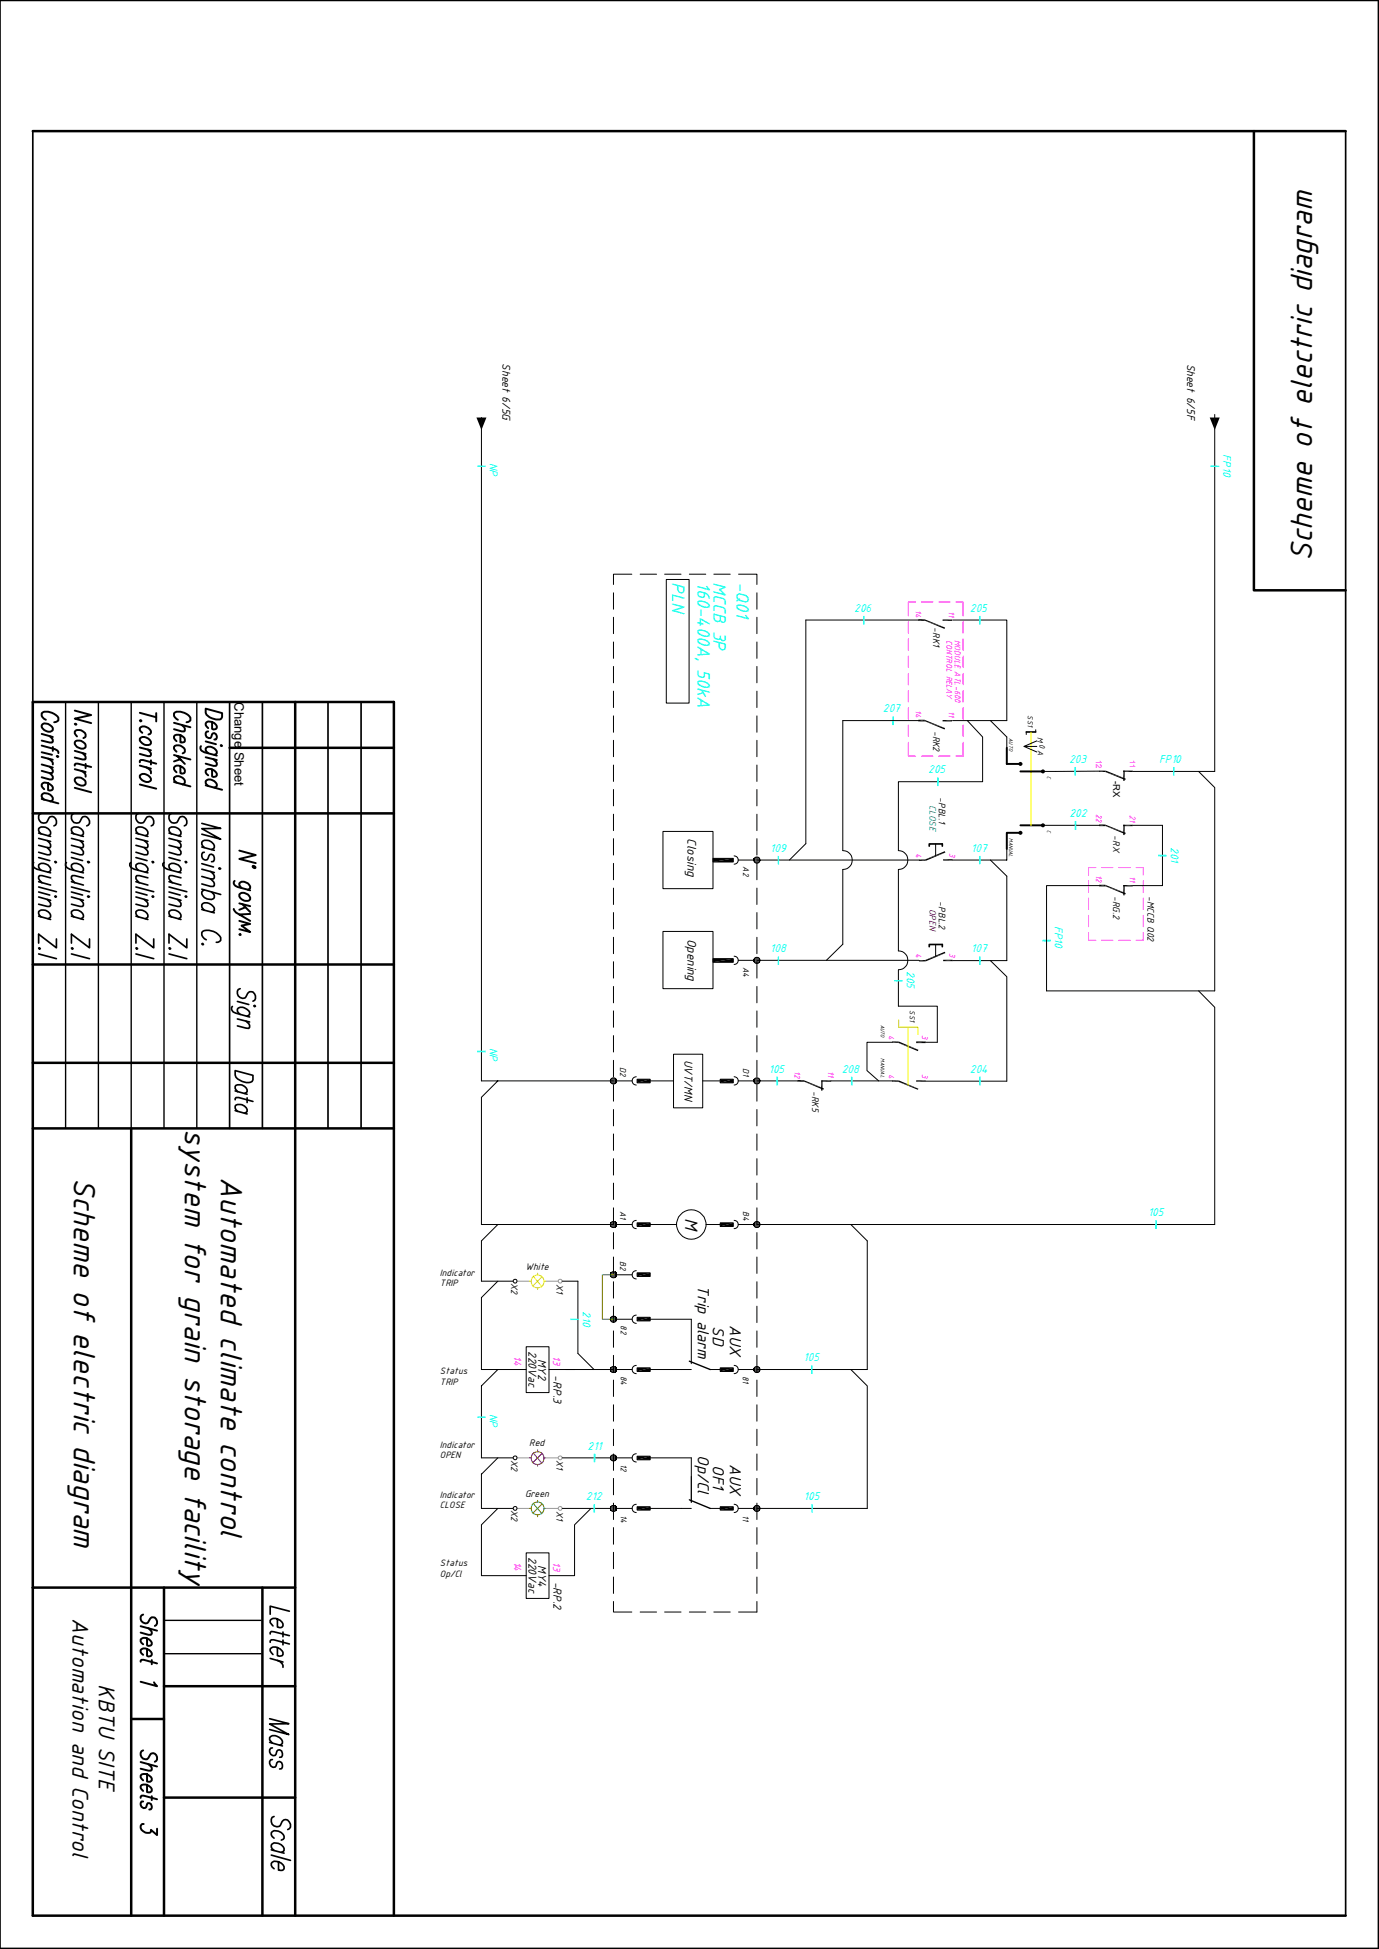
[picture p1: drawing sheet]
<svg xmlns="http://www.w3.org/2000/svg" width="210mm" height="297mm" viewBox="0 0 210 297" stroke-linecap="round" stroke-linejoin="round" font-family="sans-serif">
<g fill="none" stroke="#000" stroke-width=".25">
<path d="M0 0v296.9h209.9v-296.9M5 20v271.9M204.9 20v271.9M35 107v65M40 107v65M50 107v65M55 107v65M156.3 111.5h1.4M5.1 131.4a.52 .52 0 0 0 .1 .8l.4 .3 2.1 .5M5.9 127l1.8 .5M5.9 127.8l1.8 .4M5.9 130.7l1.7 .4"/>
<path d="M5.9 134.4l1.8 .5M5.9 135.2l2.7 .7M5.9 135.9l1.7 .5M5.9 136.7l1.8 .5M5.9 139.6l1.8 .5M6.3 127.1l-.4-.5v-.3a1.1 1.1 0 0 1 1.1-.2 1.1 1.1 0 0 1 .7 1l-.4 .2M6.3 132.6l-.4-.5v-.3a1.14 1.14 0 0 1 1.8 .8l-.4 .3M6.3 139.7l-.4-.5v-.3a1.1 1.1 0 0 1 1.1-.1 1.1 1.1 0 0 1 .7 .9l-.4 .3M6.3 124a.78 .78 0 0 0-.3 1.1 .78 .78 0 0 0 1.2 .1l.3-.5a.56 .56 0 0 1 .7-.2 .79 .79 0 0 1 0 1.4M7.2 128.1l.5 .6v.3l-.1 .2-1.7-.4M7.2 129.2l.5 .6v.3l-.1 .2h-.4l-1.3-.4M7.2 137.1l.5 .6v.3l-.1 .1-1.7-.3"/>
<path d="M7.7 133.8l-1.7-.4-.1 .2v.3l.5 .6M8.3 131.3h.2l.1 .1-.1 .1zM8.3 136.6l.2-.1 .1 .2h-.1zM10.1 131.4a.52 .52 0 0 0 .1 .8l.4 .3 2.1 .5M10.9 127l1.8 .5M10.9 127.8l1.8 .4M10.9 130.7l1.7 .4M10.9 134.4l1.8 .5M10.9 135.2l2.7 .7M10.9 135.9l1.7 .5M10.9 136.7l1.8 .5M10.9 139.6l1.8 .5"/>
<path d="M11.3 124a.78 .78 0 0 0-.3 1.1 .78 .78 0 0 0 1.2 .1l.2-.5a.56 .56 0 0 1 .8-.2 .75 .75 0 0 1 .4 .7 .75 .75 0 0 1-.4 .7M11.3 127.1l-.4-.5v-.3a1.1 1.1 0 0 1 1.1-.2 1.1 1.1 0 0 1 .7 1l-.4 .2M11.3 132.6l-.4-.5v-.3a1.14 1.14 0 0 1 1.8 .8l-.4 .3M11.3 139.7l-.4-.5v-.3a1.1 1.1 0 0 1 1.1-.1 1.1 1.1 0 0 1 .7 .9l-.4 .3M12.2 128.1l.5 .6v.3l-.1 .2-1.7-.4M12.2 129.2l.5 .6v.3l-.1 .2h-.4l-1.3-.4M12.2 137.1l.5 .6v.3l-.1 .1-1.7-.3M12.7 133.8l-1.7-.4-.1 .2v.3l.5 .6M13.3 131.3l.3 .1-.1 .1zM13.3 136.6l.2-.1 .1 .2h-.1zM19.9 131.4a.52 .52 0 0 0 .1 .8l.4 .3 2.1 .5M20.7 127l1.8 .5"/>
<path d="M20.7 127.8l1.8 .4M20.7 130.7l1.7 .4M20.7 134.4l1.8 .5M20.7 135.2l2.7 .7M20.7 135.9l1.7 .5M20.7 136.7l1.8 .5M20.7 139.6l1.8 .5M21.1 124a.76 .76 0 0 0-.3 1.1 .76 .76 0 0 0 1.2 .1l.3-.5a.56 .56 0 0 1 .7-.2 .79 .79 0 0 1 0 1.4M21.1 127.1l-.4-.5v-.3a1.11 1.11 0 0 1 1.2-.2 1.11 1.11 0 0 1 .6 1l-.4 .2M21.1 132.6l-.4-.5v-.3a1.15 1.15 0 0 1 1.8 .8l-.4 .3M21.1 139.7l-.4-.5v-.3a1.11 1.11 0 0 1 1.2-.1 1.11 1.11 0 0 1 .6 .9l-.4 .3M22 128.1l.5 .6v.3l-.1 .2-1.7-.4"/>
<path d="M22 129.2l.5 .6v.3l-.1 .2h-.4l-1.3-.4M22 137.1l.5 .6v.3l-.1 .1h-.4l-1.3-.3M22.5 133.8l-1.7-.4-.1 .2v.3l.5 .6M23.2 131.3h.1l.1 .1-.1 .1zM23.2 136.6l.1-.1 .1 .2h-.1zM25 131.4l-.2 .2a.88 .88 0 0 0 .7 .9l2.1 .5M25.7 127l1.9 .5M25.7 127.8l1.9 .4M25.7 130.7l1.7 .4M25.7 134.4l1.9 .5M25.7 135.2l2.7 .7M25.7 135.9l1.7 .5"/>
<path d="M25.7 136.7l1.9 .5M25.7 139.6l1.9 .5M26.1 124a.78 .78 0 0 0-.2 1.1 .78 .78 0 0 0 1.2 .1l.2-.5a.56 .56 0 0 1 .8-.2 .79 .79 0 0 1 0 1.4M26.1 127.1l-.4-.5v-.3a1.11 1.11 0 0 1 1.2-.2 1.11 1.11 0 0 1 .7 1l-.4 .2M26.1 132.6l-.4-.5v-.3a1.15 1.15 0 0 1 1.9 .8l-.4 .3M26.1 139.7l-.4-.5v-.3a1.11 1.11 0 0 1 1.2-.1 1.11 1.11 0 0 1 .7 .9l-.4 .3M27.1 128.1l.5 .6v.3l-.2 .2-1.7-.4M27.1 129.2l.5 .6v.3l-.2 .2h-.3l-1.4-.4M27.1 137.1l.5 .6v.3l-.2 .1-1.7-.3M27.6 133.8l-1.7-.4-.2 .2v.3l.5 .6M28.2 131.3h.1l.1 .1-.1 .1zM28.2 136.6l.1-.1 .1 .2h-.1z"/>
<path d="M30.7 125.5l2.9 .7-2.9 .1 2.9 1.6-2.9-.8M30.7 129.1l1.9 .5M30.7 131.6l1.8 .5M30.7 132.5l1.9 .5M30.7 135.5l2.9 .8M30.7 138.6l1.9 .5M31.1 129.2a.64 .64 0 0 1-.2-1 1.2 1.2 0 0 1 1.7 1l-.4 .3M31.1 129.9h-.2a.67 .67 0 0 0-.1 .8 .67 .67 0 0 0 .7 .3l.5-.8h.2a.72 .72 0 0 1 .3 1.1h-.3M31.1 135.6l-.2 .2a.92 .92 0 0 0 .9 1.2l.4 .1 .4-.3v-.4l-.4-.5M31.1 138.7l-.4-.5v-.3a1.18 1.18 0 0 1 1.9 .5v.3l-.4 .3M32.1 132.8l.5 .7v.3l-.1 .1h-.4l-1.4-.3M32.1 133.9l.5 .7v.3l-.1 .2h-.4l-1.4-.4"/>
<path d="M33.3 132.3l.1-.1 .2 .2-.2 .1zM141.5 128.9v-.3h2v.3M5.9 144.5l.1-.1 .1 .2-.1 .1zM5.9 145.4l2.7 .7M8.6 143.1v1.3l-2.7-2v1.3M10.9 144.5l.1-.1 .1 .2-.1 .1zM10.9 145.4l2.7 .7M13.6 143.1v1.3l-2.7-2v1.3M20.7 144.5l.1-.1 .2 .2-.2 .1zM20.7 145.4l2.7 .7M23.4 143.1v1.3l-2.7-2v1.3M25.7 144.5l.2-.1 .1 .2-.1 .1z"/>
<path d="M25.7 145.4l2.7 .7M28.4 143.1v1.3l-2.7-2v1.3M30.7 143.8h.2l.1 .1-.1 .1zM31.4 143.2a.91 .91 0 0 1-.5-1.3 2.25 2.25 0 0 1 2.7 1v.4l-.4 .3h-.3M35.4 153.4a.57 .57 0 0 0 .1 .8l2.5 .8M36.2 152.6l1.7 .5M36.2 155.3l1.8 .4M36.6 154.6l-.4-.5v-.3a1.14 1.14 0 0 1 1.8 .8l-.4 .3M36.6 150.7a.71 .71 0 0 0-.5 .6 .71 .71 0 0 0 .5 .7l.4 .1h.3l.4-.7a.58 .58 0 0 1 .8-.2 .82 .82 0 0 1 0 1.4M37.5 155.6l.5 .7v.2l-.1 .2-1.7-.4M38.7 153.3l.1-.1 .1 .1-.1 .1zM35.8 167.6l.1-.3h.5l2.1 .6"/>
<path d="M35.8 166.2l1.8 .6M35.8 169.2l1.8 .6M35.8 163.2l2.7 .7v.6a.84 .84 0 0 1-1 .5 3 3 0 0 1-1.6-.8l-.1-.4zM36.2 166.4l-.4-.5v-.3a1.1 1.1 0 0 1 1.2-.2 1.1 1.1 0 0 1 .6 1l-.3 .2M36.2 169.4a.64 .64 0 0 1-.3-1 1.18 1.18 0 0 1 1.7 1l-.3 .2M37.6 167.3v.7M5 241.9h.1M41.1 249v-.2l.2-.2 2.8 .7M41.1 250.3v-.2l.2-.2h.4l2.4 .6M41.1 252.7l2 .6M42.2 246.7v1.2a.57 .57 0 0 0 .9-.1 1.2 1.2 0 0 0-2-.9v.4l.5 .5M42.2 251.1v1.2a.54 .54 0 0 0 .6 0 .54 .54 0 0 0 .3-.5 1.4 1.4 0 0 0-1.8-.7l-.2 .2v.3l.5 .5"/>
<path d="M42.2 253a1.02 1.02 0 0 1 .9 1.1M43.1 248.7v.7M43.1 249.9v.8M44.1 245.5l-3-.7v1.2M41.1 261.9l2.9 .8h-2.9l2.9 1.6-2.9-.7M41.1 265.5l1.9 .6M41.5 265.6l-.4-.5v-.3a1.2 1.2 0 0 1 1.9 .8l-.4 .3M41.5 266.4h-.3a.67 .67 0 0 0-.1 .8 .67 .67 0 0 0 .8 .3l.3-.6 .4-.2a.74 .74 0 0 1 .3 1.1h-.3M41.5 268.1l-.3 .1-.1 .2a.72 .72 0 0 0 .5 .9h.3l.3-.7 .4-.2a.72 .72 0 0 1 .3 1.1l-.3 .1M41.7 276.8a.78 .78 0 0 0-.4 .7 .78 .78 0 0 0 .4 .8l.5 .1 .4-.1 .4-.7a.62 .62 0 0 1 .8-.2 .82 .82 0 0 1 0 1.4M41.3 281.9l2 .5M41.3 282.7l2.9 .8"/>
<path d="M41.7 280.1l-.3-.2-.1-.6a.79 .79 0 0 1 1.1-.2 .87 .87 0 0 1 .7 1.2l-.3 .1M41.7 282l-.3-.3-.1-.5a.79 .79 0 0 1 1.1-.3 .87 .87 0 0 1 .7 1.3l-.3 .1M42.4 283.7v1.3a.54 .54 0 0 0 .6 0 .54 .54 0 0 0 .3-.5 1.33 1.33 0 0 0-1.9-.7l-.1 .2v.3l.4 .5"/>
</g>
<g fill="none" stroke="#000" stroke-width=".38">
<path d="M0 0h209.9M5 20h199.9M191 20v70h13.9M35 114h25M45 107v184.9M5 124h55M5 147h55M5 172h55M5 162h55M20 172v119.9M5 241.9h40M25 257h20"/>
<path d="M25 241.9v50M40 241.9v50M20 262h5M25 273.9h20M60 291.9v-184.9h-55v184.9h199.9"/>
</g>
<path d="M10 107v65M15 107v65M20 107v65M25 107v65M30 107v65M105 207.4l3.2 1.3M105 228.6l3.2 1.3M25 246.9h14.8M25 252h14.8" fill="none" stroke="#000" stroke-width=".21"/>
<g fill="none" stroke="#000" stroke-width=".3">
<path d="M6.3 113.6l2.1 .6 .4 .2 .1 .4M6.3 111.8l1.7 .5M6.3 114.6l1.6 .4M6.3 115.4l1.7 .4M6.3 116.5l1.7 .5M6.5 110.4a1.1 1.1 0 0 1 1.5 .9 1.05 1.05 0 0 1-1.7-.8zM7 109.7a.76 .76 0 0 1-.5-1.1 2.15 2.15 0 0 1 2.4 .8v.4l-.6 .3M7.3 115.6a.9 .9 0 0 1 .7 .9M7.3 119.3v1.1a.58 .58 0 0 0 .7-.1 1.11 1.11 0 0 0-1.5-.9l-.1 .4 .3 .5M7.6 112.2l.4 .5v.3l-.1 .2-1.6-.3M7.6 116.8l.4 .6-.1 .4-1.6-.3M7.6 117.8l.4 .6v.3l-.1 .1-1.6-.4"/>
<path d="M8 113.8v.6M8.6 115.2h.2l.1 .1-.1 .1zM11.4 110.3h.1l.1 .1h-.1zM11.4 108.3l2.5 .7-2.5 .5 2.5 .7M11.4 116.7l.1-.3h.4l2 .5M11.4 114.4l1.6 .5M11.4 117.2l1.6 .4M11.5 112.9a1.05 1.05 0 0 1 1.5 .9 1.02 1.02 0 0 1-1.6-.4zM11.5 118.6a1.05 1.05 0 0 1 1.5 .9 1.02 1.02 0 0 1-1.6-.5zM11.7 112.2l-.3-.4v-.3a.98 .98 0 0 1 1-.2 .98 .98 0 0 1 .6 .9l-.3 .3M12.4 117.5a.8 .8 0 0 1 .6 .9M12.6 114.8l.4 .6v.3l-1.6-.3"/>
<path d="M13 116.4v.7M21.3 112.6a1.05 1.05 0 0 1 1.7 .7 1.02 1.02 0 0 1-1.1 .2 1.02 1.02 0 0 1-.6-.9zM21.3 118.2a1.05 1.05 0 0 1 1.7 .7 1.05 1.05 0 0 1-1.7-.7zM21.3 109.8l.1-.1 .1 .2h-.1zM21.3 116.2l.1-.4h.4l2 .6M21.3 108.6l2.5 .7M21.3 113.9l1.7 .4M21.3 116.7l1.7 .4M21.3 119.5l2.5 .7M21.7 111.7l-.4-.4v-.3a1.05 1.05 0 0 1 1.7 .7l-.4 .2M22.3 116.9a.91 .91 0 0 1 .7 1M22.5 114.2l.5 .6-.1 .4-1.6-.3"/>
<path d="M23 115.9v.6M23.8 108.7v1.2M26.5 110.2l2.5 .6M26.5 115.1l2.5 .6M26.5 119.2l2.5 .6M26.9 114.6l-.4-.5v-.3a.98 .98 0 0 1 1.1-.1 .98 .98 0 0 1 .6 .9l-.4 .2M26.9 119.3l-.4-.5v-.3a1.01 1.01 0 0 1 1.7 .8l-.4 .2M27 115.2l1.2 1.2M27.1 109.7a.77 .77 0 0 1-.5-1.1 2.05 2.05 0 0 1 2.4 .8v.4l-.6 .3M27.5 115.7l-1 .3M27.5 112v1.1a.56 .56 0 0 0 .7-.2 .98 .98 0 0 0-.6-.9 .98 .98 0 0 0-1.1 .2v.3l.4 .4M27.5 116.8v1a.45 .45 0 0 0 .7-.2 .98 .98 0 0 0-.7-.8 .98 .98 0 0 0-1 .2v.2l.4 .5"/>
<path d="M27.7 110.5l.5 .5-.1 .5h-.4l-1.2-.4M30.6 113.7a.52 .52 0 0 0 .1 .7l.4 .2 1.9 .5M31.3 113l1.6 .4M31.3 115.4l1.7 .4M31.3 119.7l2.5 .7M31.3 108l2.5 .7v.6a.67 .67 0 0 1-.9 .3 1.89 1.89 0 0 1-1.6-1zM31.7 111.5h-.2a.59 .59 0 0 0-.1 .7 .59 .59 0 0 0 .6 .3l.3-.6 .3-.2a.63 .63 0 0 1 .3 1h-.3M31.7 114.8l-.4-.5v-.3a1.05 1.05 0 0 1 1.7 .8l-.4 .2M31.7 119.8l-.4-.5v-.3a1.05 1.05 0 0 1 1.7 .8l-.4 .2M32.3 110v1.1a.45 .45 0 0 0 .5 0 .45 .45 0 0 0 .2-.4 1.2 1.2 0 0 0-1.5-.6l-.2 .4 .4 .5M32.3 117.3v1a.45 .45 0 0 0 .5 0 .45 .45 0 0 0 .2-.4 1.13 1.13 0 0 0-1.7-.5v.3l.4 .5M32.5 115.7l.5 .6-.1 .4h-.4l-1.2-.3"/>
<path d="M33.6 113.6l.2 .1h-.1zM153.3 114v2.4h1.9M6.3 121.8l2.6 .6M6.7 121.9l-.4-.5v-.2a.69 .69 0 0 1 1-.3 .91 .91 0 0 1 .7 1l-.3 .2M11.4 120.1l2.5 .6M35.6 138.5a1.22 1.22 0 0 0 .8 .9M35.7 134.2a.48 .48 0 0 0 .2 .8l2.2 .7M36.4 129.6l2.5 .7-2.5 .6 2.5 .6M36.4 137.7l1.7 .4M36.6 136.2a1.08 1.08 0 0 1 1.5 .8 .99 .99 0 0 1-1.1 .2 .99 .99 0 0 1-.6-.9zM36.8 135.3l-.4-.4v-.3a1.02 1.02 0 0 1 1.7 .5v.2l-.3 .3M36.9 137.8l1.2 1.2"/>
<path d="M37.4 138.3l-1 .3M38.1 139.3l-1.7 .1 1.7 .9M38.5 132l.4 .1v.1l-.2 .1-.2-.1zM155.2 126.9h-1.9v2.5M155.4 125.8h3.3M36.4 142.4l.2-.1 .1 .2zM36.4 140.3l1.7 .5-1.3 .3 1.3 .9-1.7-.4M21.4 253.2l.1-.3h.4l2 .6M21.4 256.3l2.5 .7-.4-.6M21.4 247.8l2.5 .7M21.8 246a.69 .69 0 0 0-.2 1.1 .69 .69 0 0 0 1 0l.3-.4a.65 .65 0 0 1 .8-.1 .65 .65 0 0 1 .2 .8l-.3 .4M22.4 249.7v1a.45 .45 0 0 0 .5 .1 .45 .45 0 0 0 .2-.5 1.13 1.13 0 0 0-1.7-.4v.2l.4 .5"/>
<path d="M22.4 251.3v1a.45 .45 0 0 0 .5 .1 .45 .45 0 0 0 .2-.5 1.13 1.13 0 0 0-1.7-.4v.3l.4 .4M22.6 248.1l.5 .6-.1 .4h-.4l-1.2-.3M23.1 253v.6M21.4 274l.1-.4h.4l2 .6M21.4 268.5l2.5 .7M21.8 274.5h-.3a.59 .59 0 0 0 0 .7 .59 .59 0 0 0 .6 .3l.4-.7h.2a.59 .59 0 0 1 .3 .9l-.3 .1M21.8 266.7a.7 .7 0 0 0-.2 1.1 .7 .7 0 0 0 1 .1l.3-.5a.58 .58 0 0 1 .6-.2 .58 .58 0 0 1 .4 .6v.3l-.3 .4M21.9 278h-.2a.61 .61 0 0 0-.3 .6 .61 .61 0 0 0 .4 .5 .94 .94 0 0 0 1.2 0v-.3l.9 .9v-1M22.4 270.4v1.1a.52 .52 0 0 0 .7-.2 1.02 1.02 0 0 0-.6-.9 1.02 1.02 0 0 0-1.1 .2v.2l.4 .5M22.4 272v1.1a.52 .52 0 0 0 .7-.2 1.02 1.02 0 0 0-.6-.9 1.02 1.02 0 0 0-1.1 .2v.3l.4 .4M22.6 268.9l.5 .5v.3l-.1 .1-1.6-.3M23.1 273.7v.6"/>
<circle cx="155.4" cy="116.4" r=".16"/>
<circle cx="155.4" cy="126.9" r=".16"/>
<circle cx="158.8" cy="125.8" r=".16"/>
</g>
<g fill="none" stroke="#000" stroke-width=".15">
<path d="M73.3 63.6v101.1M185 63.2v54.4M93.4 90.3v2.5M93.4 94.1v2.5M93.4 97.8v2.5M96.2 87.5h-2.8v1.6M97.5 87.5h2.5M101.2 87.5h2.5M105 87.5h2.5M108.7 87.5h2.5M112.5 87.5h2.8v1.6M115.3 90.3v2.5"/>
<path d="M115.3 94.1v2.5M115.3 97.8v2.5M140 94.5h-17.3v34.1l-2.5 2.5M145.1 94.5h8.2v15.3h-8.2M93.4 101.6v2.5M93.4 105.3v2.5M93.4 109.1v2.5M93.4 112.8v2.5M93.4 116.6v2.5M115.3 101.6v2.5M115.3 105.3v2.5M115.3 109.1v2.5"/>
<path d="M115.3 112.8v2.5M115.3 116.6v2.5M128.4 109.8v19.8a1.44 1.44 0 0 1 1.4 1.5 1.44 1.44 0 0 1-1.4 1.4v11.4M150.8 109.8l2.5 2.5v1.7M156.3 111.5v.4M157 111.5h.1M157.7 111.2v.3M93.4 120.3v2.5M93.4 124.1v2.5M93.4 127.8v2.5M93.4 131.6v2.5M93.4 135.3v2.5"/>
<path d="M93.4 139.1v2.5M115.3 120.3v2.5M115.3 124.1v2.5M115.3 127.8v2.5M115.3 131.6v2.5M115.3 135.3v2.5M115.3 139.1v2.5M115.3 131.1h24.7M142.5 128.6v1.8M150.8 131.1l2.5 2.4v12.9h-8.2M153.3 129.4v1.7h-8.2M93.4 142.8v2.5"/>
<path d="M93.4 146.6v2.5M93.4 150.3v2.5M93.4 154.1v2.4M93.4 157.8v2.5M115.3 142.8v2.5M115.3 146.6v2.5M115.3 150.3v2.5M115.3 154.1v2.4M115.3 157.8v2.5M115.3 146.3h24.7M159.4 151h25.6M182.5 151l2.5 2.5v33.1"/>
<path d="M73.3 167.2v19.4M93.4 161.6v2.5M93.4 165.3v2.5M93.4 169.1v2.5M93.4 172.8v2.5M93.4 176.6v2.5M115.3 161.6v2.5M115.3 165.3v2.5M115.3 169.1v2.5M115.3 172.8v2.5M115.3 176.6v2.5M73.3 189.1v6.1h4.8"/>
<path d="M75.8 195.2l-2.5 2.5v11h6.8M85.6 195.2h2.4v11M93.4 180.3v2.5M93.4 184.1v2.5M93.4 187.8v2.5M93.4 191.6v2.5M93.4 195.3v2.5M93.4 199.1v2.4M115.3 180.3v2.5M115.3 184.1v2.5M115.3 187.8v2.5M115.3 191.6v2.5"/>
<path d="M115.3 195.3v2.5M115.3 199.1v2.4M132.1 189.1v19.6h-16.8M75.8 208.7l-2.5 2.5v11h4.8M80.1 205.2h3.5v7h-3.5zM83.6 208.7h3.9M93.4 202.8v2.5M93.4 206.5v2.6M93.4 210.3v2.5M93.4 214.1v2.5M93.4 217.8v2.5M93.9 208.7h2.4"/>
<path d="M93.9 201h2.4M96.9 208.1a.64 .64 0 0 0-.6 .6 .64 .64 0 0 0 .6 .6M96.9 200.4a.64 .64 0 0 0-.6 .6 .64 .64 0 0 0 .6 .7M97 208.4h2v.6h-2zM97 200.7h2v.6h-2zM99 208.7h6.3M99 201h6.3v6.8M108.2 208.7h1.5M109.7 208.4h2v.6h-2zM111.8 208.1a.64 .64 0 0 1 .6 .6 .64 .64 0 0 1-.6 .6M112.4 208.7h2.4M115.3 202.8v2.5"/>
<path d="M115.3 206.5v2.6M115.3 210.3v2.5M115.3 214.1v2.5M115.3 217.8v2.5M73.3 224.6v5.3h4.8M75.8 222.2l-2.5 2.5M85.6 229.9h7.3M85.6 222.2h7.3M93.4 221.6v2.5M93.4 225.3v2.5M93.4 229.1v2.5M93.4 232.8v2.5"/>
<path d="M93.4 236.6v2.5M93.9 229.9h2.4M93.9 222.2h2.4M96.9 229.2a.64 .64 0 0 0-.6 .7 .64 .64 0 0 0 .6 .6M96.9 221.5a.64 .64 0 0 0-.6 .7 .64 .64 0 0 0 .6 .6M97 229.6h2v.5h-2zM97 221.9h2v.6h-2zM99 229.9h6.3M99 222.2h6.3M105.3 225v3.9M108.2 229.9h1.5M109.7 229.6h2v.5h-2z"/>
<path d="M111.8 229.2a.64 .64 0 0 1 .6 .7 .64 .64 0 0 1-.6 .6M112.4 229.9h2.4M115.3 221.6v2.5M115.3 225.3v2.5M115.3 229.1v2.5M115.3 232.8v2.5M115.3 236.6v2.5M93.4 244.1v1.6h2.8M93.4 240.3v2.5M97.5 245.7h2.5M101.2 245.7h2.5M105 245.7h2.5"/>
<path d="M108.7 245.7h2.5M115.3 244.1v1.6h-2.8M115.3 240.3v2.5"/>
<circle cx="78.4" cy="195.2" r=".3"/>
<circle cx="93.4" cy="208.7" r=".47"/>
<circle cx="93.4" cy="201" r=".47"/>
<circle cx="115.3" cy="208.7" r=".47"/>
<circle cx="78.4" cy="222.2" r=".3"/>
<circle cx="78.4" cy="229.9" r=".3"/>
<circle cx="93.4" cy="229.9" r=".47"/>
<circle cx="93.4" cy="222.2" r=".47"/>
<circle cx="115.3" cy="229.9" r=".47"/>
</g>
<g fill="#000">
<path d="M140.9 131l3-1.3 .1 .2zM140 131h.9v.2zM140 131l.9 .2h-.9zM140.9 131l3.1-1.1-3 1.3zM143.6 130.9l1.5 .2h-1.5zM143.6 130.9h1.5v.2zM93 208.6v.2zM93 208.6v.3zM93 208.7v.1zM93 200.9v.2zM93 200.9v.3zM93 201v.1z"/>
<path d="M93 208.5v.4zM93 208.5v.5zM93 200.8v.5zM93 200.8v.4zM93 208.4v.6zM93 200.7v.6zM93.1 208.4v.7zM93.1 200.7v.7zM93.1 208.3v.8zM93.2 208.3l-.1 .8zM93.2 200.6l-.1 .8zM93.2 200.6v.9z"/>
<path d="M93.2 208.3v.8zM93.2 208.3v.9zM93.3 208.3l-.1 .9zM93.3 200.6v.9zM93.3 208.2v1zM93.3 200.5v1zM93.4 208.2l-.1 1zM93.4 200.5l-.1 1zM93.4 208.2v1zM93.4 200.5v1zM93.5 208.2l-.1 1zM93.5 200.5l-.1 1z"/>
<path d="M93.5 208.2v1zM93.5 200.5v1zM93.6 208.2l-.1 1zM93.6 200.5l-.1 1zM93.6 208.2v.1v.9zM93.6 208.3v.9zM93.6 200.5v.1v.9zM93.6 200.6v.9zM93.7 208.3v.9zM93.7 208.3l-.1 .9zM93.7 200.6v.9zM93.7 200.6l-.1 .9z"/>
<path d="M93.7 208.3v.8zM93.7 200.7v.8zM93.8 208.4l-.1 .7zM93.7 200.7v.7zM93.8 200.7l-.1 .7zM93.8 208.4v.7zM93.8 200.7v.7zM93.9 208.4v.6zM93.9 208.5v.5zM93.8 208.4v.6zM93.9 208.4l-.1 .6zM93.9 200.7v.6z"/>
<path d="M93.9 200.8v.5zM93.8 200.7v.6zM93.9 200.7l-.1 .6zM93.9 208.5v.4zM93.9 208.6v.3zM93.9 200.9v.4zM93.9 208.7v.1zM93.9 208.6v.2zM93.9 201v.1zM93.9 200.9v.2zM93.9 200.9v.3zM97 208.4h2l-2 .6z"/>
<path d="M97 209l2-.6v.6zM97 200.7h2l-2 .6zM97 201.3l2-.6v.6zM109.7 208.4h2l-2 .6zM109.7 209l2-.6v.6zM114.8 208.7v.1zM114.8 208.5v.4zM114.8 208.6v.2zM114.8 208.6v.3zM114.9 208.4v.6zM114.9 208.5l-.1 .4zM114.9 208.5v.5z"/>
<path d="M114.9 208.4v.7zM115 208.3l-.1 .8zM115 208.3v.8zM115.1 208.3v.9zM115.1 208.2v1zM115.2 208.2l-.1 1zM115.2 208.2v1zM115.3 208.2l-.1 1zM115.3 208.2v1zM115.4 208.2l-.1 1zM115.4 208.2v1zM115.4 208.3v.9z"/>
<path d="M115.5 208.3l-.1 .9zM115.5 208.3v.9zM115.5 208.3v.8zM115.6 208.3l-.1 .8zM115.6 208.3v.8zM115.6 208.4v.7zM115.7 208.4v.6zM115.7 208.4l-.1 .7zM115.7 208.5v.5zM115.7 208.6v.3zM115.7 208.5v.4zM115.8 208.7v.1z"/>
<path d="M115.7 208.6v.2zM115.8 208.7l-.1 .1zM93 229.7v.3zM93 229.8l-.1 .1zM93 229.8v.1zM93 229.8v.2zM93 222v.3zM93 222.1v.1zM93 222.1v.2zM93 229.6v.5zM93 229.7v.4zM93 222v.4z"/>
<path d="M93 229.5v.7zM93 229.6v.6zM93 221.9v.6zM93 221.9v.5zM93.1 229.5v.8zM93.1 221.8v.7zM93.2 229.4v.9zM93.2 221.8v.8zM93.2 221.7v.9zM93.3 229.4l-.1 .9zM93.3 229.4v.9zM93.3 221.7l-.1 .9z"/>
<path d="M93.3 221.7v.9zM93.3 221.7v1zM93.3 229.4v1zM93.4 229.4l-.1 1zM93.4 221.7l-.1 1zM93.4 229.4v1zM93.4 221.7v1zM93.5 229.4l-.1 1zM93.5 221.7l-.1 1zM93.5 229.4v1zM93.5 221.7v1zM93.6 229.4l-.1 1z"/>
<path d="M93.6 221.7l-.1 1zM93.6 229.4v.9zM93.6 221.7v1zM93.6 221.7v.9v.1zM93.7 229.4v.9zM93.7 229.4l-.1 .9zM93.7 221.7v.9zM93.7 221.8v.8zM93.6 221.7v.9zM93.7 221.7l-.1 .9zM93.7 229.5v.8zM93.8 229.5l-.1 .8z"/>
<path d="M93.7 221.8v.7zM93.8 221.8l-.1 .7zM93.8 229.5v.8zM93.8 221.8v.7zM93.8 221.9v.6zM93.9 229.6v.6zM93.8 229.5v.7zM93.9 229.6l-.1 .6zM93.9 221.9v.6zM93.9 222v.5zM93.9 221.9l-.1 .6zM93.9 229.7v.4z"/>
<path d="M93.9 229.6v.5zM93.9 222v.4zM93.9 229.8v.1zM93.9 229.8v.2zM93.9 229.7v.3zM93.9 222.1v.1zM93.9 222.1v.2zM93.9 222v.3zM97 229.6h2l-2 .5zM97 230.1l2-.5v.5zM97 221.9h2l-2 .6zM97 222.5l2-.6v.6z"/>
<path d="M109.7 229.6h2l-2 .5zM109.7 230.1l2-.5v.5zM114.8 229.8v.1zM114.8 229.7v.3zM114.8 229.7v.4zM114.8 229.8v.2zM114.9 229.6v.5zM114.9 229.6v.6zM114.9 229.5v.7zM114.9 229.5v.8zM115 229.5l-.1 .8zM115 229.5v.8z"/>
<path d="M115 229.4v.9zM115.1 229.4l-.1 .9zM115.1 229.4v.9zM115.2 229.4v1zM115.3 229.4l-.1 1zM115.3 229.4v1zM115.4 229.4l-.1 1zM115.4 229.4v1zM115.4 229.4v.9zM115.5 229.4l-.1 .9zM115.5 229.4v.9zM115.6 229.5l-.1 .8z"/>
<path d="M115.6 229.5v.8zM115.7 229.5v.7zM115.7 229.6v.6zM115.7 229.5l-.1 .8zM115.7 229.7v.3zM115.7 229.8v.2zM115.7 229.7v.4zM115.7 229.6v.5zM115.8 229.8v.1zM115.8 229.8l-.1 .2z"/>
</g>
<path d="M157 111.5v14.3" fill="none" stroke="#ff0" stroke-width=".17"/>
<g fill="none" stroke="#989898" stroke-width=".15">
<path d="M78.8 195.2h1.8zM83.1 195.2h1.9M78.8 222.2h1.8zM78.8 229.9h1.8zM83.1 222.2h1.9M83.1 229.9h1.9"/>
<circle cx="85.3" cy="195.2" r=".3"/>
<circle cx="85.3" cy="222.2" r=".3"/>
<circle cx="85.3" cy="229.9" r=".3"/>
</g>
<g fill="none" stroke="#f00" stroke-width=".15">
<path d="M80.6 222.2h.3M81.2 222.8v.1zM81.2 221.4l1.3 1.6M81.9 220.9v.3M81.9 223.2v.2M82.6 221.5l-1.4 1.4M82.8 222.2h.3"/>
<circle cx="81.9" cy="222.2" r=".98"/>
</g>
<g fill="none" stroke="#0f0" stroke-width=".15">
<path d="M80.6 229.9h.3M81.2 230.6h.1M81.2 229.2l1.3 1.4M81.9 228.6v.3M81.9 230.9v.2M82.6 229.2l-1.4 1.4M82.8 229.9h.3"/>
<circle cx="81.9" cy="229.9" r=".98"/>
</g>
<g fill="none" stroke="#ff0" stroke-width=".15">
<path d="M80.6 195.2h.3M81.2 195.9v.1zM81.2 194.5l1.3 1.5M81.9 194v.3M81.9 196.3v.2M82.6 194.6l-1.4 1.4M82.8 195.2h.3"/>
<circle cx="81.9" cy="195.3" r=".98"/>
</g>
<g fill="#0ff">
<path d="M90.4 221.5h.3v1.3z"/>
<path d="M90.4 221.5l.3 1.3h-.3z"/>
<path d="M90.4 229.2h.2v1.3z"/>
<path d="M90.4 229.2l.2 1.3h-.2z"/>
<path d="M149.1 145.8h.3v1.2z"/>
<path d="M149.1 145.8l.3 1.2h-.3z"/>
<path d="M118.4 130.4h.3v1.3z"/>
<path d="M118.4 130.4l.3 1.3h-.3z"/>
<path d="M118.4 145.8h.3v1.2z"/>
<path d="M118.4 145.8l.3 1.2h-.3z"/>
<path d="M131.4 93.9h.3v1.3z"/>
<path d="M131.4 93.9l.3 1.3h-.3z"/>
<path d="M135.9 109.2h.2v1.3z"/>
<path d="M135.9 109.2l.2 1.3h-.2z"/>
<path d="M184.4 71.2l1.3-.2v.2z"/>
<path d="M184.4 71h1.3l-1.3 .2z"/>
<path d="M86.9 201.2l1.2-.2v.2z"/>
<path d="M86.9 201h1.2l-1.2 .2z"/>
</g>
<path d="M128.4 109.8h11.6M167.4 117.5l-8.4 .1M182.5 117.6l2.5 2.4v31M159 125.8h8.4" fill="none" stroke="#000" stroke-width=".15"/>
<g fill="none" stroke="#000" stroke-width=".3">
<path d="M155.4 117.6h3.3"/>
<circle cx="158.8" cy="117.6" r=".16"/>
</g>
<path d="M168.3 135l3.1 1.1v.2zM167.4 135.1l1-.3v.3zM167.4 134.8h1l-1 .3zM168.4 134.9l3 1.2-3.1-1.1zM171.1 134.9h1.4l-1.4 .2zM171.1 135.1l1.4-.2v.2zM171.1 134.9l.2 1.5h-.2zM171.1 134.9h.2v1.5z" fill="#000"/>
<g fill="#0ff">
<path d="M149.1 130.4h.3v1.3z"/>
<path d="M149.1 130.4l.3 1.3h-.3z"/>
<path d="M149.1 93.9h.3v1.3z"/>
<path d="M149.1 93.9l.3 1.3h-.3z"/>
<path d="M72.7 71.2l1.3-.2v.2z"/>
<path d="M72.7 71h1.3l-1.3 .2z"/>
<path d="M158.7 143.5l1.3-.3v.3z"/>
<path d="M158.7 143.2h1.3l-1.3 .3z"/>
<path d="M72.7 160.4l1.3-.3v.3z"/>
<path d="M72.7 160.1h1.3l-1.3 .3z"/>
<path d="M72.7 216.1l1.3-.2v.2z"/>
<path d="M72.7 215.9h1.3l-1.3 .2z"/>
</g>
<g fill="none" stroke="#f0f" stroke-width=".15">
<path d="M165.8 134.2v1.8M165.8 136.9v1.7M165.8 139.5v1.7M166.9 132.2h-1.1v1.1M167.8 132.2h1.7M170.4 132.2h1.7M173 132.2h1.1v1.1M174.1 134.2v1.8M174.1 136.9v1.7M174.1 139.5v1.7M165.8 142.1v1.2h1.1M167.8 143.3h1.7"/>
<path d="M170.4 143.3h1.7M174.1 142.1v1.2h-1.1"/>
</g>
<path d="M167.4 135h-8v16M177 125.8v9.2h-4.5" fill="none" stroke="#000" stroke-width=".15"/>
<g fill="#0ff">
<path d="M163.7 125.1h.2v1.3z"/>
<path d="M163.7 125.1l.2 1.3h-.2z"/>
</g>
<path d="M156 113.7l1.9 .9M157.9 112.9l-1.9 .8h1.9M75.8 229.9l-2.5 2.5v7.7h6.8M80.1 236.6h3.5v7h-3.5zM90 229.9l-2.5 2.5v7.7h-3.9" fill="none" stroke="#000" stroke-width=".15"/>
<path d="M72.6 63.6h.7v1.9zM73.3 63.6h.8l-.8 1.9zM184.2 63.6h.8v1.9zM185 63.6h.8l-.8 1.9z" fill="#000"/>
<g fill="#0ff">
<path d="M176.4 130.5l1.3-.2v.2z"/>
<path d="M176.4 130.3h1.3l-1.3 .2z"/>
</g>
<g fill="#000">
<path d="M168.3 117.6l3.1 1.1v.2zM167.4 117.6l1-.2v.2zM167.4 117.4h1l-1 .2zM168.4 117.4l3 1.3-3.1-1.1zM171.1 117.4h1.4l-1.4 .2zM171.1 117.6l1.4-.2v.2zM171.1 117.4l.2 1.6h-.2zM171.1 117.4h.2v1.6zM168.3 125.9l3.1 1v.2zM167.4 125.9l1-.3v.3zM167.4 125.6h1l-1 .3zM168.4 125.7l3 1.2-3.1-1z"/>
<path d="M171.1 125.7h1.4l-1.4 .2zM171.1 125.9l1.4-.2v.2zM171.1 125.7l.2 1.6h-.2zM171.1 125.7h.2v1.6z"/>
</g>
<path d="M172.5 117.6h12.5M172.5 125.8h4.5" fill="none" stroke="#000" stroke-width=".15"/>
<g fill="#0ff">
<path d="M163.6 116.9h.3v1.3z"/>
<path d="M163.6 116.9l.3 1.3h-.3z"/>
<path d="M178.6 116.9h.3v1.3z"/>
<path d="M178.6 116.9l.3 1.3h-.3z"/>
</g>
<path d="M142.5 143.9v1.9M129.6 208.7l2.5 2.5v18.7h-16.8M105.3 222.2v6.7" fill="none" stroke="#000" stroke-width=".15"/>
<path d="M141.5 144.3v-.4h2v.4" fill="none" stroke="#000" stroke-width=".25"/>
<path d="M140.9 146.3l3-1.3 .1 .2zM140 146.3h.9v.2zM140 146.3l.9 .2h-.9zM140.9 146.3l3.1-1.1-3 1.3zM143.6 146.3l1.5 .2h-1.5zM143.6 146.3h1.5v.2z" fill="#000"/>
<g fill="none" stroke="#f0f" stroke-width=".15">
<path d="M138.3 94.7v1.8M138.3 97.4v1.7M138.3 100v1.7M139.4 91.7h-1.1v2.2M140.3 91.7h1.8M143 91.7h1.7M145.6 91.7h1.1v2.2M146.7 94.7v1.8M146.7 97.4v1.7M146.7 100v1.7M138.3 113.1v2.1h1.1M138.3 102.6v1.8"/>
<path d="M138.3 105.2v1.8M138.3 107.9v1.7M138.3 110.5v1.7M140.3 115.2h1.8M143 115.2h1.7M146.7 113.1v2.1h-1.1M146.7 102.6v1.8M146.7 105.2v1.8M146.7 107.9v1.7M146.7 110.5v1.7"/>
</g>
<g fill="#0ff">
<path d="M123.6 229.2h.2v1.3z"/>
<path d="M123.6 229.2l.2 1.3h-.2z"/>
<path d="M123.5 208.1h.2v1.3z"/>
<path d="M123.5 208.1l.2 1.3h-.2z"/>
</g>
<g fill="none" stroke="#000" stroke-width=".15">
<path d="M101 126.7h7.6v8.7h-7.6zM108.6 130.8h3.1v.6h-3.1zM111.8 130.4a.64 .64 0 0 1 .6 .7 .64 .64 0 0 1-.6 .6M112.4 131.1h2.4M108.6 146.1h3.1v.5h-3.1zM111.8 145.7a.64 .64 0 0 1 .6 .6 .64 .64 0 0 1-.6 .7M112.4 146.3h2.4M150.8 146.4l2.5 2.4v16h-12.3M73.3 164.7h20.1M75.8 164.7l-2.5 2.5M93.9 164.7h2.4M96.9 164.1a.64 .64 0 0 0-.6 .6 .64 .64 0 0 0 .6 .7"/>
<path d="M97 164.5h2v.5h-2zM99 164.7h3.6M102.6 160.7h4.4v8.1h-4.4zM107 164.7h2.7M109.7 164.5h2v.5h-2zM111.8 164.1a.64 .64 0 0 1 .6 .6 .64 .64 0 0 1-.6 .7M112.4 164.7h2.4M115.3 164.7h6.2M126.6 164.7h9.2M86.1 208.7h7.3M88 206.2l2.5 2.5"/>
<circle cx="115.3" cy="131.1" r=".47"/>
<circle cx="115.3" cy="146.3" r=".47"/>
<circle cx="93.4" cy="164.7" r=".47"/>
<circle cx="115.3" cy="164.7" r=".47"/>
<circle cx="105.3" cy="186.6" r="2.25"/>
</g>
<g fill="#000">
<path d="M108.6 130.8h3.1l-3.1 .6zM108.6 131.4l3.1-.6v.6zM114.8 131v.1zM114.8 130.9v.3zM114.8 130.9v.4zM114.8 131v.2zM114.9 130.8v.5zM114.9 130.8v.6zM114.9 130.8l-.1 .5zM114.9 130.7v.7zM115 130.7l-.1 .7zM115 130.6v.8z"/>
<path d="M115 130.6v.9zM115.1 130.6v.9zM115.2 130.6v1zM115.3 130.6l-.1 1zM115.3 130.6v1zM115.4 130.6l-.1 1zM115.4 130.6v1zM115.4 130.6v.9zM115.5 130.6l-.1 .9zM115.5 130.6v.9zM115.6 130.7l-.1 .8zM115.6 130.7v.7z"/>
<path d="M115.7 130.8v.6zM115.7 130.8l-.1 .6zM115.7 130.9v.3zM115.7 131v.2zM115.7 130.9v.4zM115.7 130.8v.5zM115.8 131v.1zM115.8 131l-.1 .2zM108.6 146.1h3.1l-3.1 .5zM108.6 146.6l3.1-.5v.5zM114.8 146.3v.1zM114.8 146.2v.3z"/>
<path d="M114.8 146.2v.4zM114.8 146.3v.2zM114.9 146.1v.5zM114.9 146.1l-.1 .5zM114.9 146v.7zM115 146l-.1 .7zM115 146v.8zM115.1 145.9v.9zM115.1 145.9v1zM115.2 145.9l-.1 1zM115.2 145.9v1zM115.3 145.9l-.1 1z"/>
<path d="M115.3 145.9v1zM115.4 145.9l-.1 1zM115.4 145.9v1zM115.4 145.9v.9zM115.5 145.9l-.1 .9zM115.5 145.9v.9zM115.5 146v.8zM115.6 146l-.1 .8zM115.6 146v.8zM115.7 146v.7zM115.7 146.1v.6zM115.6 146v.7z"/>
<path d="M115.7 146l-.1 .7zM115.7 146.1v.5zM115.7 146.2v.3zM115.7 146.3v.2zM115.7 146.2v.4zM115.8 146.3v.1zM115.8 146.3l-.1 .2zM93 164.6v.2zM93 164.6v.3zM93 164.7v.1zM93 164.5v.4zM93 164.5v.5z"/>
<path d="M93 164.4v.6zM93 164.4v.7zM93.1 164.4v.7zM93.1 164.3v.8zM93.2 164.3l-.1 .8zM93.2 164.3v.8zM93.2 164.3v.9zM93.3 164.3l-.1 .9zM93.3 164.3v.9zM93.4 164.3l-.1 .9zM93.4 164.3v.9zM93.5 164.3l-.1 .9z"/>
<path d="M93.5 164.3v.9zM93.6 164.3l-.1 .9zM93.6 164.3v.9zM93.7 164.3v.9zM93.7 164.3l-.1 .9zM93.7 164.3v.8zM93.8 164.4l-.1 .7zM93.8 164.4v.7zM93.9 164.5v.5zM93.9 164.5l-.1 .6zM93.9 164.5v.4zM93.9 164.6v.3z"/>
<path d="M93.9 164.7v.1zM93.9 164.6v.2zM97 164.5h2l-2 .5zM97 165l2-.5v.5zM109.7 164.5h2l-2 .5zM109.7 165l2-.5v.5zM114.8 164.7v.1zM114.8 164.5v.4zM114.8 164.6v.2zM114.8 164.6v.3zM114.9 164.5v.5zM114.9 164.5l-.1 .4z"/>
<path d="M114.9 164.4v.7zM115 164.3l-.1 .8zM115 164.3v.8zM115.1 164.3v.9zM115.2 164.3l-.1 .9zM115.2 164.3v.9zM115.3 164.3l-.1 .9zM115.3 164.3v.9zM115.4 164.3l-.1 .9zM115.4 164.3v.9zM115.5 164.3l-.1 .9zM115.5 164.3v.9z"/>
<path d="M115.5 164.3v.8zM115.6 164.3l-.1 .8zM115.6 164.3v.8zM115.6 164.4v.7zM115.7 164.4v.7zM115.7 164.5v.6zM115.7 164.4l-.1 .7zM115.7 164.5v.5zM115.7 164.6v.3zM115.7 164.5v.4zM115.8 164.7v.1zM115.7 164.6v.2z"/>
<path d="M115.8 164.7l-.1 .1zM136.8 164.8l3.1 1.1-.1 .2zM135.8 164.8l1-.2v.2zM135.8 164.6h1l-1 .2zM136.9 164.6l3 1.3-3.1-1.1zM139.5 164.6h1.5l-1.5 .2zM139.5 164.8l1.5-.2v.2z"/>
</g>
<g fill="#0ff">
<path d="M129.6 164.1h.2v1.3z"/>
<path d="M129.6 164.1l.2 1.3h-.2z"/>
<path d="M149.1 164.1h.3v1.3z"/>
<path d="M149.1 164.1l.3 1.3h-.3z"/>
</g>
<g fill="#000">
<path d="M140.8 94.6l3.1 1-.1 .2zM139.9 94.6l.9-.2v.2zM139.9 94.4h.9l-.9 .2zM140.9 94.4l3 1.2-3.1-1zM143.6 94.4h1.4l-1.4 .2zM143.6 94.6l1.4-.2v.2zM140.8 109.9l3.1 1.1-.1 .2zM139.9 109.9l.9-.2v.2zM139.9 109.7h.9l-.9 .2zM140.9 109.7l3 1.3-3.1-1.1zM143.6 109.7h1.4l-1.4 .2zM143.6 109.9l1.4-.2v.2z"/>
<path d="M136.8 158.9l3.1 1.1-.1 .2zM135.8 158.9l1-.2v.2zM135.8 158.7h1l-1 .2zM136.9 158.7l3 1.3-3.1-1.1zM139.5 158.7h1.5l-1.5 .3zM139.5 159l1.5-.3v.3z"/>
</g>
<path d="M136.9 155.4v1.1h2.9v1.1M138.3 156.5v8.9" fill="none" stroke="#ff0" stroke-width=".17"/>
<path d="M147.3 109.8l2.3 2.5v6.8h-12.8v10.5a1.44 1.44 0 0 1 1.5 1.5 1.44 1.44 0 0 1-1.5 1.4v12.4M135.8 158.8h-3.8v4.4l1.8 1.5M136.8 147.8v5.5M141 158.8h1.7" fill="none" stroke="#000" stroke-width=".15"/>
<g fill="#0ff">
<path d="M142.7 118.5h.3v1.3z"/>
<path d="M142.7 118.5l.3 1.3h-.3z"/>
</g>
<g fill="none" stroke="#000" stroke-width=".15">
<path d="M101 141.9h7.6v8.8h-7.6zM128.4 143.9l-2.5 2.4M136.8 144.9a1.44 1.44 0 0 1 1.5 1.4 1.44 1.44 0 0 1-1.5 1.5M73.3 186.6h20.1M75.8 186.6l-2.5 2.5M93.9 186.6h2.4M96.9 186a.64 .64 0 0 0-.6 .6 .64 .64 0 0 0 .6 .6M97 186.4h2v.5h-2zM99 186.6h4M107.5 186.6h2.2M109.7 186.4h2v.5h-2zM111.8 186a.64 .64 0 0 1 .6 .6 .64 .64 0 0 1-.6 .6"/>
<path d="M112.4 186.6h2.4M115.3 186.6h69.7"/>
<circle cx="93.4" cy="186.6" r=".47"/>
<circle cx="115.3" cy="186.6" r=".47"/>
</g>
<g fill="#000">
<path d="M93 186.5v.2zM93 186.5v.3zM93 186.6v.1zM93 186.4v.4zM93 186.4v.5zM93 186.3v.6zM93.1 186.3v.7zM93.1 186.2v.8zM93.2 186.2l-.1 .8zM93.2 186.2v.8zM93.2 186.2v.9zM93.3 186.2l-.1 .9z"/>
<path d="M93.3 186.2v.9zM93.3 186.1v1zM93.4 186.1l-.1 1zM93.4 186.1v1zM93.5 186.1l-.1 1zM93.5 186.1v1zM93.6 186.1l-.1 1zM93.6 186.1v.1v.9zM93.6 186.2v.9zM93.7 186.2v.9zM93.7 186.2l-.1 .9zM93.7 186.2v.8z"/>
<path d="M93.8 186.3l-.1 .7zM93.8 186.3v.7zM93.9 186.4v.5zM93.8 186.3v.6zM93.9 186.4l-.1 .5zM93.9 186.4v.4zM93.9 186.5v.3zM93.9 186.6v.1zM93.9 186.5v.2zM97 186.4h2l-2 .5zM97 186.9l2-.5v.5zM109.7 186.4h2l-2 .5z"/>
<path d="M109.7 186.9l2-.5v.5zM114.8 186.6v.1zM114.8 186.4v.4zM114.8 186.5v.2zM114.8 186.5v.3zM114.9 186.4v.5zM114.9 186.4l-.1 .4zM114.9 186.3v.6zM114.9 186.3v.7zM115 186.2v.8zM115.1 186.2l-.1 .8zM115.1 186.2v.9z"/>
<path d="M115.1 186.1v1zM115.2 186.1l-.1 1zM115.2 186.1v1zM115.3 186.1l-.1 1zM115.3 186.1v1zM115.4 186.1l-.1 1zM115.4 186.1v1zM115.4 186.2v.9zM115.5 186.2l-.1 .9zM115.5 186.2v.9zM115.5 186.2v.8zM115.6 186.2l-.1 .8z"/>
<path d="M115.6 186.2v.8zM115.6 186.3v.7zM115.7 186.3v.6zM115.7 186.4v.5zM115.7 186.3l-.1 .7zM115.7 186.5v.3zM115.7 186.4v.4zM115.8 186.6v.1zM115.7 186.5v.2zM115.8 186.6l-.1 .1z"/>
</g>
<g fill="#0ff">
<path d="M175.9 186h.3v1.3z"/>
<path d="M175.9 186l.3 1.3h-.3z"/>
</g>
<g fill="none" stroke="#000" stroke-width=".15">
<path d="M101.5 88.3h3.4v18.8h-3.4zM93.9 194.3h2.4M96.9 193.6a.64 .64 0 0 0-.6 .7 .64 .64 0 0 0 .6 .6M97 194h2v.5h-2zM129.6 186.6l2.5 2.5"/>
<circle cx="93.4" cy="194.3" r=".47"/>
</g>
<g fill="#000">
<path d="M93 194.1v.3zM93 194.2v.1zM93 194.1v.2zM93 194v.5zM93 194.1v.4zM93 193.9v.6zM93 193.9v.7zM93.1 193.9l-.1 .7zM93.1 193.9v.7zM93.2 193.8v.9zM93.3 193.8v.9zM93.4 193.8l-.1 .9z"/>
<path d="M93.4 193.8v.9zM93.5 193.8l-.1 .9zM93.5 193.8v.9zM93.6 193.8l-.1 .9zM93.6 193.8v.9zM93.7 193.8v.9zM93.7 193.8l-.1 .9zM93.7 193.9v.8zM93.7 193.9v.7zM93.8 193.9l-.1 .7zM93.8 193.9v.7zM93.9 194v.5z"/>
<path d="M93.9 194l-.1 .6zM93.9 194.1v.4zM93.9 194.2v.1zM93.9 194.1v.3zM93.9 194.2v.2zM97 194h2l-2 .5zM97 194.5l2-.5v.5z"/>
</g>
<path d="M93.4 194.3h-1.7v6.7h1.7" fill="none" stroke="#0f0" stroke-width=".15"/>
<g fill="#0ff">
<path d="M136.2 149.6l1.3-.2v.2z"/>
<path d="M136.2 149.4h1.3l-1.3 .2z"/>
<path d="M118.2 164.1h.3v1.3z"/>
<path d="M118.2 164.1l.3 1.3h-.3z"/>
</g>
<path d="M122.4 164.8l3.1 1.1-.1 .2zM121.5 164.8l.9-.2v.2zM121.5 164.6h.9l-.9 .2zM122.5 164.6l3 1.3-3.1-1.1zM125.1 164.6l.2 1.6h-.2zM125.1 164.6h1.5l-1.5 .2zM125.1 164.8l1.5-.2v.2zM125.1 164.6h.2v1.6z" fill="#000"/>
<path d="M136.8 153.3h5.9v5.5" fill="none" stroke="#000" stroke-width=".15"/>
<g font-size="5.1">
<text x="199.8" y="85.4" transform="rotate(-90 199.8 85.4)">Scheme of electric diagram</text>
<text x="28.2" y="172" transform="rotate(90 28.2 172)">system for grain storage facility</text>
<text x="11.3" y="179.5" transform="rotate(90 11.3 179.5)">Scheme of electric diagram</text>
<text x="33.6" y="179.4" transform="rotate(90 33.6 179.4)">Automated climate control</text>
</g>
<g font-size="3.8">
<text x="11" y="246.6" transform="rotate(90 11 246.6)">Automation and Control</text>
<text x="15.1" y="256.7" transform="rotate(90 15.1 256.7)">KBTU SITE</text>
</g>
<g font-size="3" fill="#0ff">
<text x="102.4" y="88.7" transform="rotate(90 102.4 88.7)">PLN</text>
<text x="106.2" y="88.7" transform="rotate(90 106.2 88.7)">160-400A, 50kA</text>
<text x="108.7" y="88.7" transform="rotate(90 108.7 88.7)">MCCB 3P</text>
<text x="112.2" y="88.7" transform="rotate(90 112.2 88.7)">-Q01</text>
</g>
<text font-size="3" x="104.4" y="185.6" transform="rotate(90 104.4 185.6)">M</text>
<g font-size="2.7">
<text x="106.3" y="195.8" transform="rotate(90 106.3 195.8)">Trip alarm</text>
<text x="108.6" y="202.1" transform="rotate(90 108.6 202.1)">SD</text>
<text x="111.2" y="202" transform="rotate(90 111.2 202)">AUX</text>
<text x="106.3" y="221.8" transform="rotate(90 106.3 221.8)">Op/Cl</text>
<text x="108.6" y="223.3" transform="rotate(90 108.6 223.3)">OF1</text>
<text x="111.2" y="223.1" transform="rotate(90 111.2 223.1)">AUX</text>
</g>
<g font-size="2.1">
<text x="104.7" y="127.7" transform="rotate(90 104.7 127.7)">Closing</text>
<text x="104.7" y="143.1" transform="rotate(90 104.7 143.1)">Opening</text>
</g>
<text font-size="2" x="35.7" y="107" transform="rotate(90 35.7 107)">Change Sheet</text>
<g font-size="1.9">
<text x="76.5" y="55.4" transform="rotate(90 76.5 55.4)">Sheet 6/5G</text>
<text x="180.8" y="55.4" transform="rotate(90 180.8 55.4)">Sheet 6/5F</text>
<text x="104.2" y="161.5" transform="rotate(90 104.2 161.5)">UVT/MN</text>
<text x="80.5" y="205.8" transform="rotate(90 80.5 205.8)">220Vac</text>
<text x="82" y="207.1" transform="rotate(90 82 207.1)">MY2</text>
<text x="84.3" y="209.6" transform="rotate(90 84.3 209.6)">-RP.3</text>
<text x="80.5" y="237.2" transform="rotate(90 80.5 237.2)">220Vac</text>
<text x="82" y="238.5" transform="rotate(90 82 238.5)">MY4</text>
<text x="84.3" y="241" transform="rotate(90 84.3 241)">-RP.2</text>
</g>
<g font-size="1.9" fill="#0ff">
<text x="74.6" y="70.6" transform="rotate(90 74.6 70.6)">NP</text>
<text x="186.3" y="69.3" transform="rotate(90 186.3 69.3)">FP10</text>
<text x="130.1" y="93.2">206</text>
<text x="147.7" y="93.2">205</text>
<text x="134.5" y="108.5">207</text>
<text x="141.4" y="117.9">205</text>
<text x="162.8" y="116.2">203</text>
<text x="176.5" y="116.2">FP10</text>
<text x="162.9" y="124.5">202</text>
<text x="117.3" y="129.8">109</text>
<text x="147.9" y="129.8">107</text>
<text x="178.3" y="129.1" transform="rotate(90 178.3 129.1)">201</text>
<text x="160.7" y="141.1" transform="rotate(90 160.7 141.1)">FP10</text>
<text x="117.3" y="145.1">108</text>
<text x="138.1" y="148" transform="rotate(90 138.1 148)">205</text>
<text x="147.9" y="145.1">107</text>
<text x="74.6" y="159.7" transform="rotate(90 74.6 159.7)">NP</text>
<text x="117.1" y="163.4">105</text>
<text x="128.2" y="163.5">208</text>
<text x="147.7" y="163.5">204</text>
<text x="174.8" y="185.3">105</text>
<text x="88.8" y="199.9" transform="rotate(90 88.8 199.9)">210</text>
<text x="122.4" y="207.4">105</text>
<text x="74.6" y="215.5" transform="rotate(90 74.6 215.5)">NP</text>
<text x="89.5" y="220.9">211</text>
<text x="89.2" y="228.6">212</text>
<text x="122.4" y="228.6">105</text>
</g>
<g font-size="1.7" fill="#f0f">
<text x="78.3" y="206.6" transform="rotate(90 78.3 206.6)">14</text>
<text x="84.2" y="206.6" transform="rotate(90 84.2 206.6)">13</text>
<text x="78.3" y="238" transform="rotate(90 78.3 238)">14</text>
<text x="84.2" y="238" transform="rotate(90 84.2 238)">13</text>
</g>
<g font-size="1.6">
<text x="142.1" y="95.6" transform="rotate(90 142.1 95.6)">-RK1</text>
<text x="142.1" y="111.3" transform="rotate(90 142.1 111.3)">-RK2</text>
<text x="143" y="121.5" transform="rotate(90 143 121.5)">-PBL.1</text>
<text x="169.5" y="127.3" transform="rotate(90 169.5 127.3)">-RX</text>
<text x="143" y="137.4" transform="rotate(90 143 137.4)">-PBL.2</text>
<text x="169.5" y="136.5" transform="rotate(90 169.5 136.5)">-RG.2</text>
<text x="174.7" y="136.5" transform="rotate(90 174.7 136.5)">-MCCB Q02</text>
<text x="123.7" y="166.2" transform="rotate(90 123.7 166.2)">-RK5</text>
<text x="77.8" y="195.5" transform="rotate(90 77.8 195.5)">X2</text>
<text x="80" y="193.5">White</text>
<text x="84.7" y="195.6" transform="rotate(90 84.7 195.6)">X1</text>
<text x="80.6" y="220.4">Red</text>
<text x="77.8" y="222.5" transform="rotate(90 77.8 222.5)">X2</text>
<text x="84.7" y="222.5" transform="rotate(90 84.7 222.5)">X1</text>
<text x="77.8" y="230.1" transform="rotate(90 77.8 230.1)">X2</text>
<text x="80" y="228.1">Green</text>
<text x="84.7" y="230.2" transform="rotate(90 84.7 230.2)">X1</text>
</g>
<text font-size="1.6" fill="#0f0" x="141.6" y="122.6" transform="rotate(90 141.6 122.6)">CLOSE</text>
<text font-size="1.6" fill="#f00" x="141.6" y="138.5" transform="rotate(90 141.6 138.5)">OPEN</text>
<g font-size="1.5">
<text x="67" y="196">TRIP</text>
<text x="67" y="194.5">Indicator</text>
<text x="67" y="209.4">Status</text>
<text x="67" y="211">TRIP</text>
<text x="67" y="220.7">Indicator</text>
<text x="67" y="222.1">OPEN</text>
<text x="67" y="229.8">CLOSE</text>
<text x="67" y="228.3">Indicator</text>
<text x="67" y="238.7">Status</text>
<text x="67" y="240.3">Op/Cl</text>
</g>
<g font-size="1.4" fill="#f0f">
<text x="139.4" y="92.9" transform="rotate(90 139.4 92.9)">14</text>
<text x="144.5" y="93" transform="rotate(90 144.5 93)">11</text>
<text x="144.1" y="97.5" transform="rotate(90 144.1 97.5)">CONTROL RELAY</text>
<text x="145.4" y="97.5" transform="rotate(90 145.4 97.5)">MODULE ATL-600</text>
<text x="139.4" y="108.2" transform="rotate(90 139.4 108.2)">14</text>
<text x="144.5" y="108.4" transform="rotate(90 144.5 108.4)">11</text>
<text x="167" y="124" transform="rotate(90 167 124)">22</text>
<text x="172.1" y="124.2" transform="rotate(90 172.1 124.2)">21</text>
<text x="139.5" y="129.9" transform="rotate(90 139.5 129.9)">4</text>
<text x="144.6" y="129.9" transform="rotate(90 144.6 129.9)">3</text>
<text x="167" y="133.4" transform="rotate(90 167 133.4)">12</text>
<text x="172.1" y="133.5" transform="rotate(90 172.1 133.5)">11</text>
<text x="139.5" y="145.2" transform="rotate(90 139.5 145.2)">4</text>
<text x="144.6" y="145.2" transform="rotate(90 144.6 145.2)">3</text>
<text x="135.3" y="157.7" transform="rotate(90 135.3 157.7)">4</text>
<text x="140.4" y="157.7" transform="rotate(90 140.4 157.7)">3</text>
<text x="121" y="163.2" transform="rotate(90 121 163.2)">12</text>
<text x="126.1" y="163.3" transform="rotate(90 126.1 163.3)">11</text>
<text x="135.3" y="163.6" transform="rotate(90 135.3 163.6)">4</text>
<text x="140.4" y="163.6" transform="rotate(90 140.4 163.6)">3</text>
</g>
<g font-size="1.4">
<text x="169.5" y="119" transform="rotate(90 169.5 119)">-RX</text>
<text x="113.2" y="132" transform="rotate(90 113.2 132)">A2</text>
<text x="113.2" y="147.3" transform="rotate(90 113.2 147.3)">A4</text>
<text x="94.4" y="162.6" transform="rotate(90 94.4 162.6)">D2</text>
<text x="113.2" y="162.7" transform="rotate(90 113.2 162.7)">D1</text>
<text x="94.4" y="184.5" transform="rotate(90 94.4 184.5)">A1</text>
<text x="113.2" y="184.5" transform="rotate(90 113.2 184.5)">B4</text>
<text x="94.4" y="192.1" transform="rotate(90 94.4 192.1)">B2</text>
<text x="94.5" y="202" transform="rotate(90 94.5 202)">82</text>
<text x="94.5" y="209.7" transform="rotate(90 94.5 209.7)">84</text>
<text x="113.2" y="209.7" transform="rotate(90 113.2 209.7)">81</text>
<text x="94.5" y="223.1" transform="rotate(90 94.5 223.1)">12</text>
<text x="94.5" y="230.8" transform="rotate(90 94.5 230.8)">14</text>
<text x="113.2" y="230.8" transform="rotate(90 113.2 230.8)">11</text>
</g>
<g font-size="1.3">
<text x="158" y="112.3" transform="rotate(90 158 112.3)">M</text>
<text x="158.3" y="113.4" transform="rotate(90 158.3 113.4)">0A</text>
</g>
<g font-size="1.2">
<text x="156.5" y="109" transform="rotate(90 156.5 109)">SS1</text>
<text x="138.6" y="154" transform="rotate(90 138.6 154)">SS1</text>
</g>
<g font-size="1.2" fill="#f0f">
<text x="167" y="115.8" transform="rotate(90 167 115.8)">12</text>
<text x="172" y="115.8" transform="rotate(90 172 115.8)">11</text>
</g>
<g font-size=".9">
<text x="153.7" y="112.5" transform="rotate(90 153.7 112.5)">AUTO</text>
<text x="159.5" y="118.2" transform="rotate(90 159.5 118.2)">C</text>
<text x="153.7" y="127.7" transform="rotate(90 153.7 127.7)">MANUAL</text>
<text x="159.5" y="126.5" transform="rotate(90 159.5 126.5)">C</text>
<text x="134.2" y="156.1" transform="rotate(90 134.2 156.1)">AUTO</text>
<text x="134.2" y="161.2" transform="rotate(90 134.2 161.2)">MANUAL</text>
</g>
</svg>
